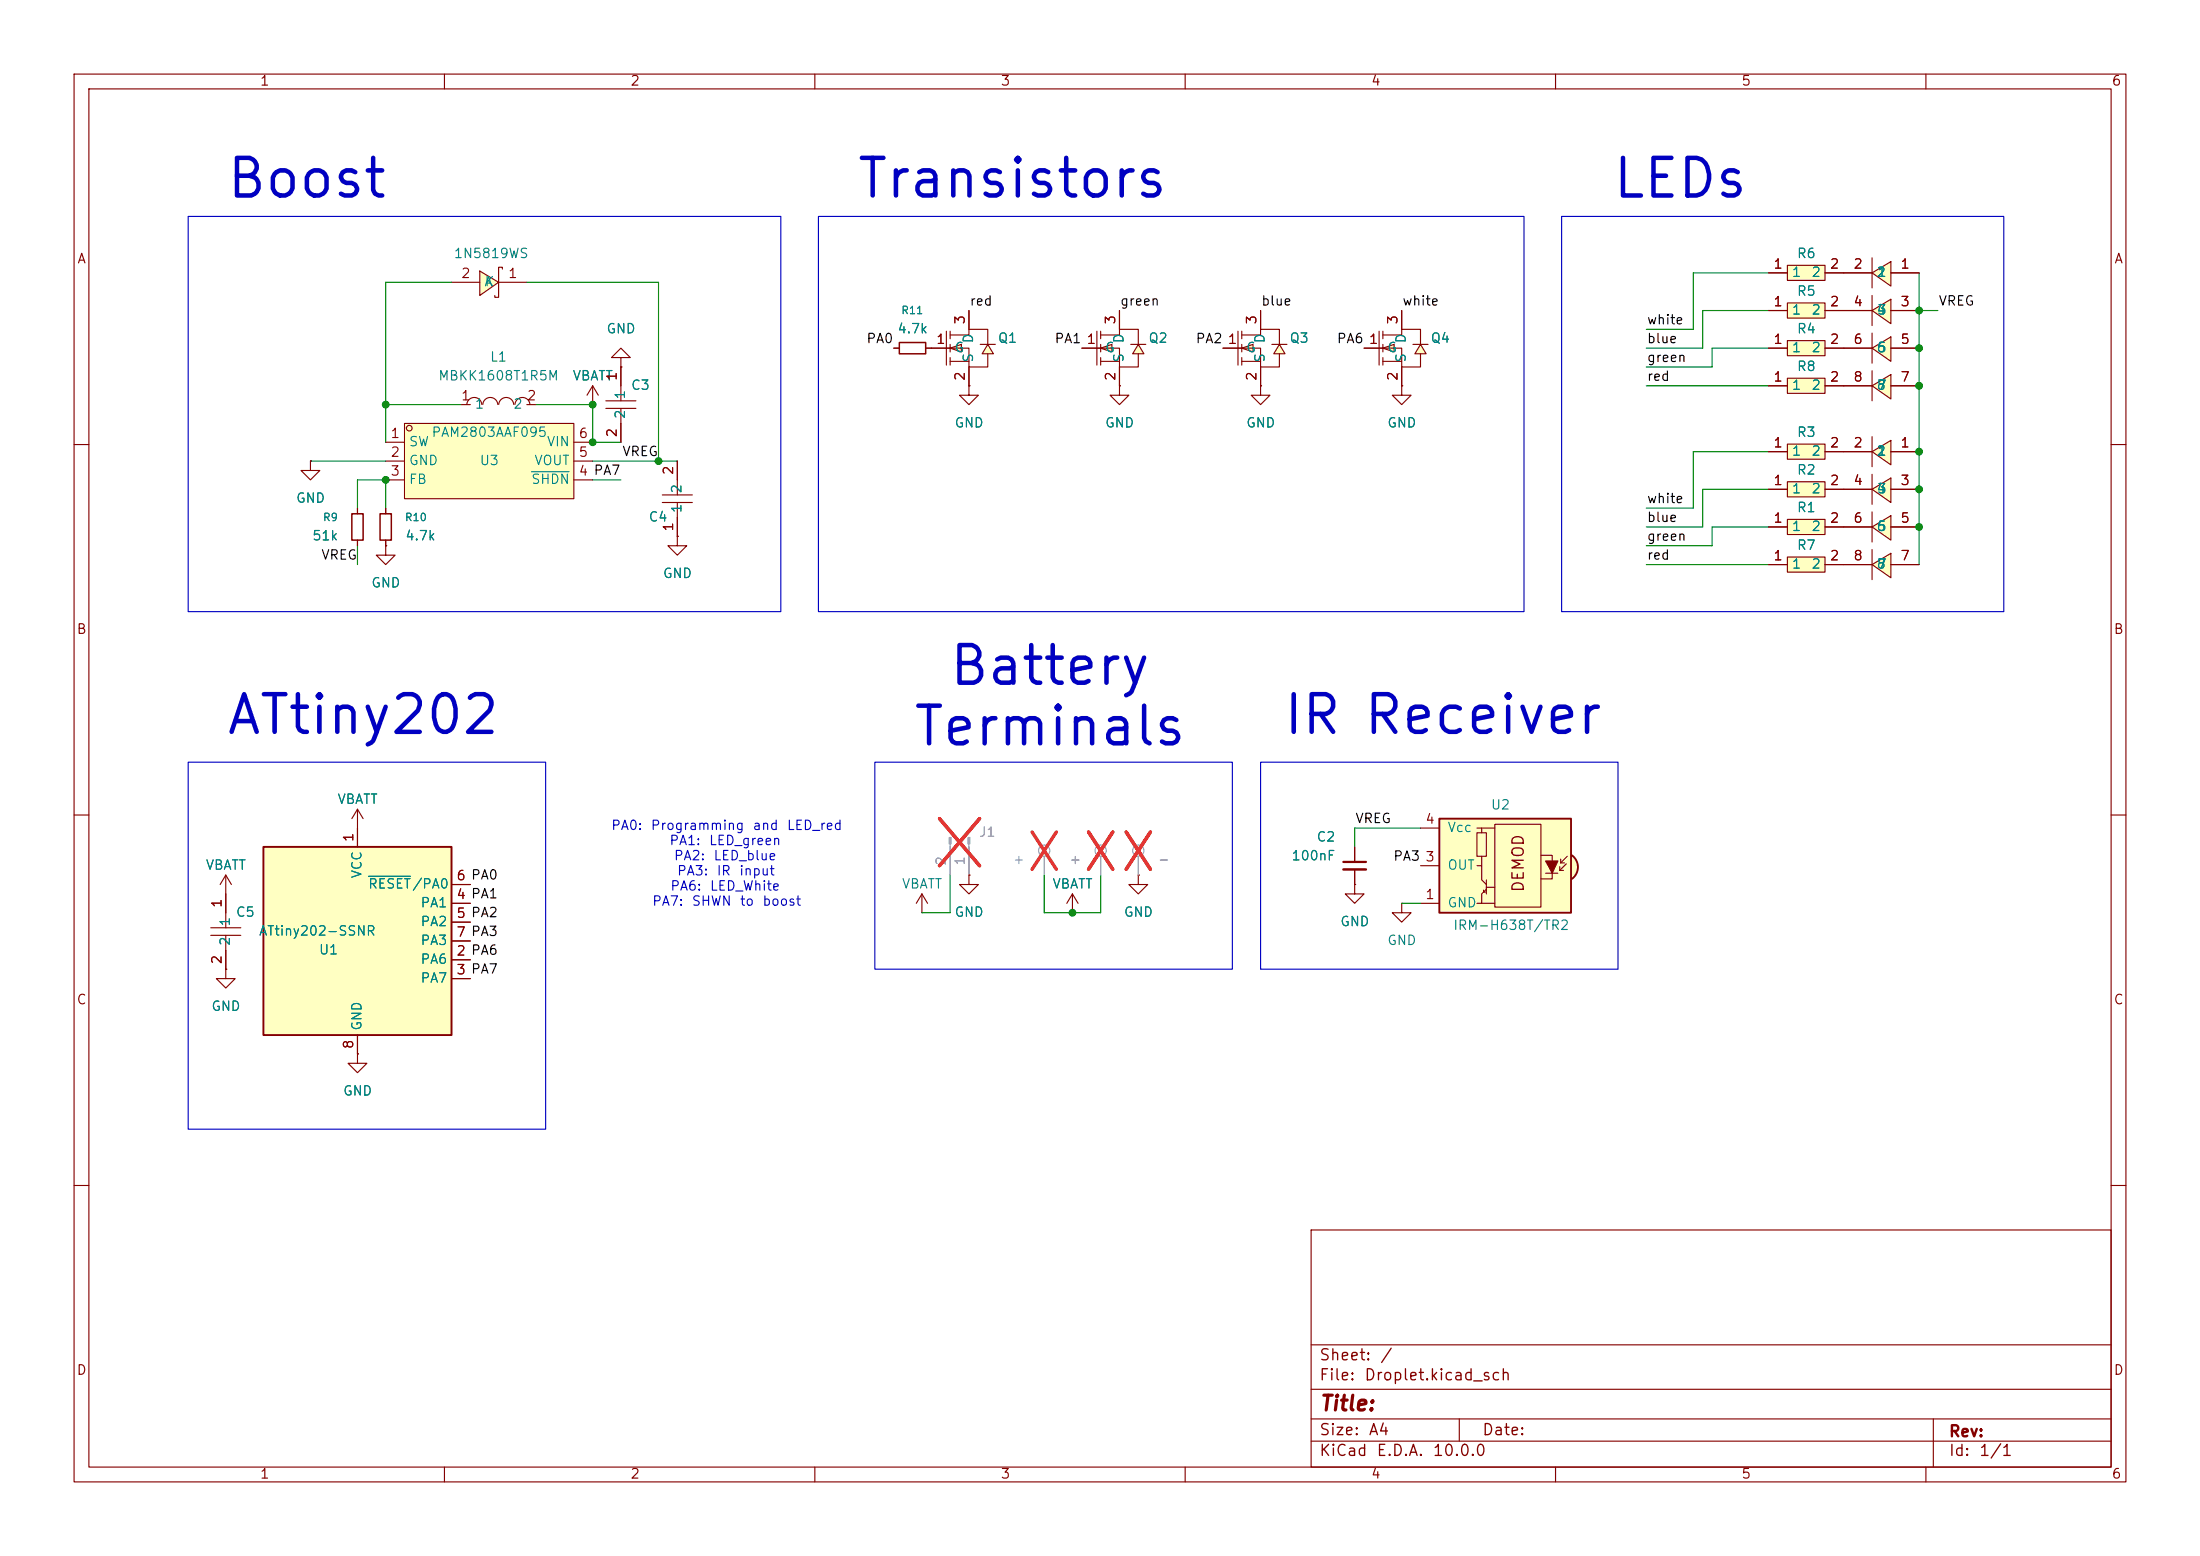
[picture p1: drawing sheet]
<svg xmlns="http://www.w3.org/2000/svg" width="297mm" height="210mm" viewBox="0 0 297 210" stroke-linecap="round" stroke-linejoin="round" font-family="sans-serif">
<g fill="none" stroke="#840000" stroke-width=".15">
<path d="M10 10h277v190h-277zM12 12h273v186h-273zM60 10v2M110 10v2M160 10v2M210 10v2M260 10v2M10 60h2M52.1 68.6v.7M52.1 72.9v.8M285 60h2M10 110h2"/>
<path d="M285 110h2M10 160h2M177 166h108v32h-108zM285 160h2M60 198v2M110 198v2M160 198v2M177 194.5h108M177 191.5h108M177 187.5h108M177 181.5h108M197 191.5v3"/>
<path d="M210 198v2M260 198v2M261 191.5v6.5"/>
</g>
<path d="M51.3 69.3h1.5v3.6h-1.5z" fill="none" stroke="#840000" stroke-width=".2"/>
<g fill="#ffffc2">
<path d="M128.3 47l1.5-.5v1z"/>
<path d="M133.3 46.5l.8 1.3h-1.5z"/>
</g>
<g fill="none" stroke="#840000" stroke-width=".15">
<path d="M83.8 48.3h-1.3l1.3-1.3 1.3 1.3h-1.3v1.2M83.8 49.5h.1M120.6 47h.8M125 47h3.3M127.8 44.7v4.6M128.3 45.2h2.5v-.7h2.5v2M128.3 47l1.5-.5v1zM128.3 47h2.5v2.5h2.5v-1.7M128.3 44.7v1M128.3 46.5v1M128.3 48.3v1M128.3 48.8h2.5"/>
<path d="M130.8 41.9v2.6M130.8 49.5v2.6M132.3 46.5h2.1M133.3 46.5l.8 1.3h-1.5zM151.1 52.1v1.2h1.3l-1.3 1.3-1.2-1.3h1.2M151.1 52.1h.1M153.7 118.1v1.3h1.2l-1.2 1.3-1.3-1.3h1.3M153.7 118.1h.1M182.9 119.4v1.3h-1.3l1.3 1.2 1.2-1.2h-1.2M182.9 119.4h.1M189.2 121.9v1.3h1.3l-1.3 1.3-1.2-1.3h1.2M189.2 121.9h.1"/>
</g>
<path d="M121.4 46.2h3.6v1.6h-3.6z" fill="none" stroke="#840000" stroke-width=".2"/>
<g fill="none" stroke="#a1a1a1" stroke-width=".15">
<path d="M148.6 115.6v2.5"/>
<circle cx="148.6" cy="114.8" r=".76"/>
</g>
<path d="M147 112.3l3.2 5M150.2 112.3l-3.2 5" fill="none" stroke="#ff2626" stroke-width=".46"/>
<g fill="#ffffc2">
<path d="M186.7 47l1.5-.5v1z"/>
<path d="M191.8 46.5l.7 1.3h-1.5z"/>
</g>
<g fill="none" stroke="#840000" stroke-width=".15">
<path d="M170.2 52.1v1.2h1.2l-1.2 1.3-1.3-1.3h1.3M170.2 52.1h.1M184.1 47h2.6M186.2 44.7v4.6M186.7 45.2h2.5v-.7h2.6v2M186.7 47l1.5-.5v1zM186.7 47h2.5v2.5h2.6v-1.7M186.7 44.7v1M186.7 46.5v1M186.7 48.3v1M186.7 48.8h2.5M189.2 52.1v1.2h1.3l-1.3 1.3-1.2-1.3h1.2"/>
<path d="M189.2 52.1h.1M189.2 41.9v2.6M189.2 49.5v2.6M190.7 46.5h2.1M191.8 46.5l.7 1.3h-1.5z"/>
</g>
<g fill="none" stroke="#a1a1a1" stroke-width=".15">
<path d="M141 115.6v2.5M153.7 115.6v2.5"/>
<circle cx="141" cy="114.8" r=".76"/>
<circle cx="153.7" cy="114.8" r=".76"/>
</g>
<path d="M139.3 112.3l3.3 5M142.6 112.3l-3.3 5M152 112.3l3.3 5M155.3 112.3l-3.3 5" fill="none" stroke="#ff2626" stroke-width=".46"/>
<g fill="#ffffc2">
<path d="M167.6 47l1.6-.5v1z"/>
<path d="M172.7 46.5l.8 1.3h-1.5z"/>
</g>
<g fill="none" stroke="#840000" stroke-width=".15">
<path d="M165.1 47h2.5M167.1 44.7v4.6M167.6 45.2h2.6v-.7h2.5v2M167.6 47l1.6-.5v1zM167.6 47h2.6v2.5h2.5v-1.7M167.6 44.7v1M167.6 46.5v1M167.6 48.3v1M167.6 48.8h2.6M170.2 41.9v2.6M170.2 49.5v2.6M171.7 46.5h2"/>
<path d="M172.7 46.5l.8 1.3h-1.5zM41.9 62.2v1.3h-1.3l1.3 1.3 1.3-1.3h-1.3M41.9 62.2h.1M48.3 68.6v.7M48.3 72.9v.8M89.4 67.8h4.1M89.4 66.8h4.1M91.4 72.4v1.3h-1.2l1.2 1.2 1.3-1.2h-1.3M91.4 72.4h.1M91.4 62.2v4.6M91.4 67.8v4.6M30.5 118.1l-.8 1.3"/>
<path d="M30.5 118.1l.7 1.3M30.5 118.1v2.6M48.3 109.2v2.6M48.3 109.2l-.8 1.3M48.3 109.2l.7 1.3M130.8 118.1v1.3h1.3l-1.3 1.3-1.3-1.3h1.3M130.8 118.1h.1M124.5 120.7l-.8 1.2M124.5 120.7l.7 1.2M124.5 120.7v2.5M144.8 120.7l-.8 1.2M144.8 120.7l.7 1.2"/>
<path d="M144.8 120.7v2.5"/>
</g>
<g fill="#a1a1a1" stroke="#a1a1a1" stroke-width=".15">
<path d="M130.7 113h.2v.9h-.2z"/>
<path d="M128.1 113h.3v.9h-.3z"/>
</g>
<path d="M128.3 113.9v4.2M130.8 113.9v4.2" fill="none" stroke="#a1a1a1" stroke-width=".15"/>
<path d="M126.8 110.5l5.4 6.3M132.2 110.5l-5.4 6.3" fill="none" stroke="#ff2626" stroke-width=".46"/>
<path d="M47.5 69.3h1.5v3.6h-1.5z" fill="none" stroke="#840000" stroke-width=".2"/>
<path d="M35.6 114.3h25.4v25.4h-25.4z" fill="#ffffc2"/>
<path d="M35.6 114.3h25.4v25.4h-25.4z" fill="none" stroke="#840000" stroke-width=".25"/>
<g fill="none" stroke="#840000" stroke-width=".15">
<path d="M48.3 111.8v2.5M61 119.4h2.5M28.4 125.2h4.1M28.4 126.2h4.1M30.5 130.8v1.3h1.2l-1.2 1.3-1.3-1.3h1.3M30.5 130.8h.1M30.5 120.7v4.5M30.5 126.2v4.6M48.3 139.7v2.5M61 129.5h2.5M61 132.1h2.5M61 121.9h2.5"/>
<path d="M61 124.5h2.5M61 127h2.5M48.3 142.2v1.3h1.2l-1.2 1.3-1.3-1.3h1.3M48.3 142.2h.1"/>
</g>
<path d="M49.7 118.3h5.7" fill="none" stroke="#008484" stroke-width=".15"/>
<path d="M54.6 57.2h22.9v10.1h-22.9z" fill="#ffffc2"/>
<g fill="none" stroke="#840000" stroke-width=".15">
<path d="M52.1 59.7h2.5M54.6 57.2h22.9v10.1h-22.9zM77.5 59.7h2.5M52.1 62.2h2.5M52.1 64.8h2.5M77.5 62.2h2.5M77.5 64.8h2.5"/>
<circle cx="55.3" cy="57.8" r=".38"/>
</g>
<path d="M71.7 63.7h5.1" fill="none" stroke="#008484" stroke-width=".15"/>
<path d="M241.3 70.1h5.1v2h-5.1z" fill="#ffffc2"/>
<path d="M238.8 71.1h2.5M241.3 70.1h5.1v2h-5.1zM246.4 71.1h2.5" fill="none" stroke="#840000" stroke-width=".15"/>
<path d="M241.3 65h5.1v2.1h-5.1z" fill="#ffffc2"/>
<path d="M238.8 66h2.5M241.3 65h5.1v2.1h-5.1zM246.4 66h2.5" fill="none" stroke="#840000" stroke-width=".15"/>
<path d="M241.3 75.2h5.1v2h-5.1z" fill="#ffffc2"/>
<path d="M238.8 76.2h2.5M241.3 75.2h5.1v2h-5.1zM246.4 76.2h2.5" fill="none" stroke="#840000" stroke-width=".15"/>
<path d="M241.3 59.9h5.1v2.1h-5.1z" fill="#ffffc2"/>
<path d="M241.3 59.9h5.1v2.1h-5.1zM238.8 61h2.5M246.4 61h2.5" fill="none" stroke="#840000" stroke-width=".15"/>
<g fill="#ffffc2">
<path d="M252.7 61l2.6-1.6v3.3z"/>
<path d="M252.7 66l2.6-1.5v3.3z"/>
<path d="M252.7 71.1l2.6-1.5v3.3z"/>
<path d="M252.7 76.2l2.6-1.5v3.3z"/>
</g>
<g fill="none" stroke="#840000" stroke-width=".15">
<path d="M252.7 58.9v4.1M248.9 61h3.8M248.9 66h3.8M248.9 71.1h3.8M248.9 76.2h3.8M252.7 61l2.6-1.6v3.3zM252.7 66l2.6-1.5v3.3zM252.7 71.1l2.6-1.5v3.3zM252.7 76.2l2.6-1.5v3.3zM252.7 64v4.1M252.7 69.1v4.1M252.7 74.2v4"/>
<path d="M255.3 61h3.8M255.3 66h3.8M255.3 71.1h3.8M255.3 76.2h3.8"/>
</g>
<path d="M241.3 51h5.1v2.1h-5.1z" fill="#ffffc2"/>
<path d="M238.8 52.1h2.5M241.3 51h5.1v2.1h-5.1zM246.4 52.1h2.5" fill="none" stroke="#840000" stroke-width=".15"/>
<path d="M241.3 35.8h5.1v2h-5.1z" fill="#ffffc2"/>
<path d="M238.8 36.8h2.5M241.3 35.8h5.1v2h-5.1zM246.4 36.8h2.5" fill="none" stroke="#840000" stroke-width=".15"/>
<path d="M241.3 46h5.1v2h-5.1z" fill="#ffffc2"/>
<path d="M238.8 47h2.5M241.3 46h5.1v2h-5.1zM246.4 47h2.5" fill="none" stroke="#840000" stroke-width=".15"/>
<g fill="#ffffc2">
<path d="M252.7 36.8l2.6-1.5v3.3z"/>
<path d="M252.7 41.9l2.6-1.5v3.3z"/>
<path d="M252.7 47l2.6-1.5v3.3z"/>
<path d="M252.7 52.1l2.6-1.5v3.3z"/>
</g>
<g fill="none" stroke="#840000" stroke-width=".15">
<path d="M248.9 36.8h3.8M252.7 36.8l2.6-1.5v3.3zM252.7 34.8v4.1M252.7 39.9v4M255.3 36.8h3.8M248.9 41.9h3.8M248.9 47h3.8M248.9 52.1h3.8M252.7 41.9l2.6-1.5v3.3zM252.7 47l2.6-1.5v3.3zM252.7 52.1l2.6-1.5v3.3zM252.7 45v4"/>
<path d="M252.7 50v4.1M255.3 41.9h3.8M255.3 47h3.8M255.3 52.1h3.8"/>
</g>
<path d="M241.3 40.9h5.1v2h-5.1z" fill="#ffffc2"/>
<path d="M238.8 41.9h2.5M241.3 40.9h5.1v2h-5.1zM246.4 41.9h2.5" fill="none" stroke="#840000" stroke-width=".15"/>
<g fill="#ffffc2">
<path d="M148.6 47l1.5-.5v1z"/>
<path d="M153.7 46.5l.7 1.3h-1.5z"/>
</g>
<g fill="none" stroke="#840000" stroke-width=".15">
<path d="M146 47h2.6M148.1 44.7v4.6M148.6 45.2h2.5v-.7h2.6v2M148.6 47l1.5-.5v1zM148.6 47h2.5v2.5h2.6v-1.7M148.6 44.7v1M148.6 46.5v1M148.6 48.3v1M148.6 48.8h2.5M151.1 41.9v2.6M151.1 49.5v2.6M152.6 46.5h2.1"/>
<path d="M153.7 46.5l.7 1.3h-1.5zM182.9 114.3v2M182.9 117.3v2.1"/>
</g>
<path d="M181.4 116.3h3" fill="none" stroke="#840000" stroke-width=".3"/>
<path d="M181.4 117.3h3" fill="none" stroke="#840000" stroke-width=".33"/>
<path d="M212.2 115.4a1.97 1.97 0 0 1 0 3.2l-1.1-1.6z" fill="#ffffc2" stroke="#ffffc2" stroke-width=".14"/>
<path d="M194.3 110.5h17.8v12.7h-17.8z" fill="#ffffc2"/>
<path d="M194.3 110.5h17.8v12.7h-17.8zM212.2 115.4a1.97 1.97 0 0 1 0 3.2" fill="none" stroke="#840000" stroke-width=".25"/>
<g fill="none" stroke="#840000" stroke-width=".15">
<path d="M130.8 52.1v1.2h1.3l-1.3 1.3-1.3-1.3h1.3M130.8 52.1h.1M52.1 73.7v1.2h-1.3l1.3 1.3 1.2-1.3h-1.2M52.1 73.7h.1M191.8 111.8h2.5M191.8 116.8h2.5M199.4 112.4h1.3v3.2h-1.3zM199.4 116.8h.6v1.9l.7 .7M199.4 111.8h.6v.6M200 111.8h1.8M200 115.6v1.2M200.7 118.7v2"/>
<path d="M200.7 119.8h1.1M201.8 111.3h6.2v11.1h-6.2zM208 115.4h1.5v3.2h-1.5M208.7 117.9h1.6M210.6 117.5h.5M210.6 117v.5M210.7 116.5h.5M210.7 116v.5M211.5 116.6l-.9 .9M211.6 115.6l-.9 .9M191.8 121.9h2.5M200 121.9h1.8"/>
<path d="M200.3 120.1v.3h.2M200.7 120l-.7 .7v1.2h-.6"/>
</g>
<path d="M208.7 116.2h1.6l-.8 1.7z" fill="#840000" stroke="#840000" stroke-width=".15"/>
<path d="M64.8 36.6l2.5 1.5-2.5 1.8z" fill="#ffffc2"/>
<g fill="none" stroke="#840000" stroke-width=".15">
<path d="M61 38.1h3.8M64.8 36.6l2.5 1.5-2.5 1.8zM67.3 38.1v2h-.5v-.2M67.3 38.1h3.8M67.8 36.3v-.2h-.5v2M238.8 36.8h2.5M246.4 36.8h6.3M255.3 36.8h3.8M62.2 54.6h1.3M63 54.6a1.01 1.01 0 0 1 1-1 1.01 1.01 0 0 1 1 1M65.2 54.6a1.01 1.01 0 0 1 1-1 1.01 1.01 0 0 1 1 1M67.3 54.6a1.01 1.01 0 0 1 1-1 1.01 1.01 0 0 1 1 1"/>
<path d="M69.5 54.6a1.01 1.01 0 0 1 1-1 1.01 1.01 0 0 1 1 1M71.1 54.6h1.3M80 52.1l-.8 1.2M80 52.1l.8 1.2M80 52.1v2.5M81.8 54.1h4M81.8 55.1h4M83.8 49.5h.1M83.8 49.5v4.6M83.8 55.1v4.6M120.6 47h.8M125 47h3.3"/>
<path d="M130.8 52.1h.1M130.8 41.9v2.6M130.8 49.5v2.6M146 47h2.6M151.1 52.1h.1M151.1 41.9v2.6M151.1 49.5v2.6M165.1 47h2.5M170.2 52.1h.1M170.2 41.9v2.6M170.2 49.5v2.6M184.1 47h2.6"/>
<path d="M189.2 52.1h.1M189.2 41.9v2.6M189.2 49.5v2.6M238.8 47h2.5M238.8 41.9h2.5M238.8 52.1h2.5M246.4 47h6.3M246.4 41.9h6.3M246.4 52.1h6.3M255.3 47h3.8M255.3 41.9h3.8M255.3 52.1h3.8"/>
<path d="M41.9 62.2h.1M48.3 68.6v.7M48.3 72.9v.8M52.1 73.7h.1M52.1 68.6v.7M52.1 72.9v.8M91.4 72.4h.1M91.4 62.2v2.6M91.4 69.9v2.5M238.8 61h2.5M238.8 66h2.5M238.8 71.1h2.5"/>
<path d="M238.8 76.2h2.5M246.4 61h6.3M246.4 66h6.3M246.4 71.1h6.3M246.4 76.2h6.3M255.3 61h3.8M255.3 66h3.8M255.3 71.1h3.8M255.3 76.2h3.8M48.3 111.8v2.5M61 119.4h2.5M130.8 118.1h.1"/>
<path d="M153.7 118.1h.1M182.9 119.4h.1M182.9 114.3v2M182.9 117.3v2.1M30.5 130.8h.1M30.5 120.7v2.5M30.5 128.3v2.5M48.3 139.7v2.5M61 129.5h2.5M61 132.1h2.5M61 121.9h2.5M61 124.5h2.5"/>
<path d="M61 127h2.5M48.3 142.2h.1"/>
</g>
<g fill="none" stroke="#008400" stroke-width=".15">
<path d="M61 38.1h-8.9v21.6M71.1 38.1h17.8v24.1M238.8 36.8h-10.2v7.7h-6.4M259.1 36.8v39.4M52.1 54.6h10.1M72.4 54.6h7.6v5.1h3.8M222.2 52.1h16.6M238.8 47h-7.7v2.5h-8.9M238.8 41.9h-8.9v5.1h-7.7M259.1 41.9h2.5M41.9 62.2h10.2M48.3 68.6v-3.8h3.8v3.8"/>
<path d="M48.3 73.7v2.5M80 62.2h11.4M80 64.8h3.8M222.2 76.2h16.6M238.8 71.1h-7.7v2.6h-8.9M238.8 61h-10.2v7.6h-6.4M238.8 66h-8.9v5.1h-7.7M128.3 118.1v5.1h-3.8M141 118.1v5.1h7.6v-5.1M191.8 111.8h-8.9v2.5M189.2 121.9h2.6"/>
</g>
<path d="M25.4 29.2h80v53.4h-80zM110.5 29.2h95.2v53.4h-95.2zM210.8 29.2h59.7v53.4h-59.7zM25.4 102.9h48.3v49.5h-48.3zM118.1 102.9h48.3v27.9h-48.3zM170.2 102.9h48.2v27.9h-48.2z" fill="none" stroke="#0000c2" stroke-width=".15"/>
<path d="M128.3 114.3v3.8M130.8 114.3v3.8M148.6 115.6v2.5M153.7 115.6v2.5" fill="none" stroke="#a1a1a1" stroke-width=".15"/>
<path d="M126.8 110.5l5.4 6.3M132.2 110.5l-5.4 6.3M147 112.3l3.2 5M150.2 112.3l-3.2 5M152 112.3l3.3 5M155.3 112.3l-3.3 5" fill="none" stroke="#ff2626" stroke-width=".46"/>
<path d="M49.7 118.3h5.7" fill="none" stroke="#008484" stroke-width=".15"/>
<g fill="#008400" stroke="#008400" stroke-width=".14">
<circle cx="144.8" cy="123.2" r=".46"/>
<circle cx="259.1" cy="47" r=".46"/>
<circle cx="259.1" cy="41.9" r=".46"/>
<circle cx="259.1" cy="52.1" r=".46"/>
<circle cx="88.9" cy="62.2" r=".46"/>
<circle cx="80" cy="54.6" r=".46"/>
<circle cx="259.1" cy="71.1" r=".46"/>
<circle cx="259.1" cy="66" r=".46"/>
<circle cx="259.1" cy="61" r=".46"/>
<circle cx="52.1" cy="54.6" r=".46"/>
<circle cx="52.1" cy="64.8" r=".46"/>
<circle cx="80" cy="59.7" r=".46"/>
</g>
<g font-size="5.1" fill="#0000c2">
<text x="30.3" y="27.9">Boost</text>
<text x="115.4" y="27.9">Transistors</text>
<text x="217.4" y="27.9">LEDs</text>
<text x="127.8" y="93.7">Battery</text>
<text x="30.3" y="100.3">ATtiny202</text>
<text x="123" y="101.9">Terminals</text>
<text x="172.9" y="100.3">IR Receiver</text>
</g>
<text font-size="2" fill="#840000" x="178" y="190.9">Title:</text>
<g font-size="1.5" fill="#840000">
<text x="206.1" y="120.5" transform="rotate(-90 206.1 120.5)">DEMOD</text>
<text x="178" y="184">Sheet:</text>
<text x="186.2" y="184">/</text>
<text x="178" y="186.7">File:</text>
<text x="184.1" y="186.7">Droplet.kicad_sch</text>
<text x="178" y="196.9">KiCad</text>
<text x="178" y="194.1">Size:</text>
<text x="184.7" y="194.1">A4</text>
<text x="185.7" y="196.9">E.D.A.</text>
<text x="193.3" y="196.9">10.0.0</text>
<text x="200" y="194.1">Date:</text>
<text x="263" y="194.3">Rev:</text>
<text x="263" y="196.9">Id:</text>
<text x="267.1" y="196.9">1/1</text>
</g>
<g font-size="1.3" fill="#840000">
<text x="35" y="11.9">1</text>
<text x="85" y="11.9">2</text>
<text x="135" y="11.9">3</text>
<text x="185" y="11.9">4</text>
<text x="235" y="11.9">5</text>
<text x="285" y="11.9">6</text>
<text x="10.3" y="35.9">A</text>
<text x="285.3" y="35.9">A</text>
<text x="62.2" y="37.8">2</text>
<text x="68.5" y="37.8">1</text>
<text x="239.3" y="36.6">1</text>
<text x="239.3" y="41.7">1</text>
<text x="246.9" y="36.6">2</text>
<text x="246.9" y="41.7">2</text>
<text x="250.1" y="36.6">2</text>
<text x="250.1" y="41.7">4</text>
<text x="256.5" y="36.6">1</text>
<text x="256.5" y="41.7">3</text>
<text x="126.3" y="46.7">1</text>
<text x="130.6" y="43.9" transform="rotate(-90 130.6 43.9)">3</text>
<text x="146.6" y="46.7">1</text>
<text x="150.9" y="43.9" transform="rotate(-90 150.9 43.9)">3</text>
<text x="165.7" y="46.7">1</text>
<text x="169.9" y="43.9" transform="rotate(-90 169.9 43.9)">3</text>
<text x="184.7" y="46.7">1</text>
<text x="189" y="43.9" transform="rotate(-90 189 43.9)">3</text>
<text x="239.3" y="46.7">1</text>
<text x="246.9" y="46.7">2</text>
<text x="250.1" y="46.7">6</text>
<text x="256.5" y="46.7">5</text>
<text x="83.6" y="51.5" transform="rotate(-90 83.6 51.5)">1</text>
<text x="130.6" y="51.5" transform="rotate(-90 130.6 51.5)">2</text>
<text x="150.9" y="51.5" transform="rotate(-90 150.9 51.5)">2</text>
<text x="169.9" y="51.5" transform="rotate(-90 169.9 51.5)">2</text>
<text x="189" y="51.5" transform="rotate(-90 189 51.5)">2</text>
<text x="239.3" y="51.8">1</text>
<text x="246.9" y="51.8">2</text>
<text x="250.1" y="51.8">8</text>
<text x="256.5" y="51.8">7</text>
<text x="52.6" y="59.4">1</text>
<text x="62.2" y="54.4">1</text>
<text x="71" y="54.4">2</text>
<text x="78" y="59.4">6</text>
<text x="83.6" y="59.1" transform="rotate(-90 83.6 59.1)">2</text>
<text x="52.6" y="62">2</text>
<text x="52.6" y="64.5">3</text>
<text x="78" y="64.5">4 PA7</text>
<text x="78" y="62">5</text>
<text x="91.2" y="64.2" transform="rotate(-90 91.2 64.2)">2</text>
<text x="239.3" y="65.8">1</text>
<text x="239.3" y="60.7">1</text>
<text x="246.9" y="65.8">2</text>
<text x="246.9" y="60.7">2</text>
<text x="250.1" y="60.7">2</text>
<text x="250.1" y="65.8">4</text>
<text x="256.5" y="60.7">1</text>
<text x="256.5" y="65.8">3</text>
<text x="91.2" y="71.8" transform="rotate(-90 91.2 71.8)">1</text>
<text x="239.3" y="70.9">1</text>
<text x="246.9" y="70.9">2</text>
<text x="250.1" y="70.9">6</text>
<text x="256.5" y="70.9">5</text>
<text x="239.3" y="75.9">1</text>
<text x="246.9" y="75.9">2</text>
<text x="250.1" y="75.9">8</text>
<text x="256.5" y="75.9">7</text>
<text x="10.3" y="85.9">B</text>
<text x="285.3" y="85.9">B</text>
<text x="48" y="113.7" transform="rotate(-90 48 113.7)">1</text>
<text x="192.3" y="111.5">4</text>
<text x="61.5" y="119.1">6 PA0</text>
<text x="61.5" y="119.1">6</text>
<text x="192.3" y="116.6">3</text>
<text x="30.2" y="122.6" transform="rotate(-90 30.2 122.6)">1</text>
<text x="61.5" y="121.7">4 PA1</text>
<text x="61.5" y="124.2">5 PA2</text>
<text x="61.5" y="121.7">4</text>
<text x="61.5" y="124.2">5</text>
<text x="192.3" y="121.7">1</text>
<text x="30.2" y="130.2" transform="rotate(-90 30.2 130.2)">2</text>
<text x="61.5" y="129.3">2 PA6</text>
<text x="61.5" y="131.8">3 PA7</text>
<text x="61.5" y="126.7">7 PA3</text>
<text x="61.5" y="129.3">2</text>
<text x="61.5" y="131.8">3</text>
<text x="61.5" y="126.7">7</text>
<text x="10.3" y="135.9">C</text>
<text x="285.3" y="135.9">C</text>
<text x="48" y="141.7" transform="rotate(-90 48 141.7)">8</text>
<text x="10.3" y="185.9">D</text>
<text x="285.3" y="185.9">D</text>
<text x="35" y="199.9">1</text>
<text x="85" y="199.9">2</text>
<text x="135" y="199.9">3</text>
<text x="185" y="199.9">4</text>
<text x="235" y="199.9">5</text>
<text x="285" y="199.9">6</text>
</g>
<g font-size="1.3" fill="#008484">
<text x="61.2" y="35.2">1N5819WS</text>
<text x="242.5" y="35.2">R6</text>
<text x="65.3" y="39">A</text>
<text x="65.3" y="39">K</text>
<text x="241.8" y="37.7">1</text>
<text x="242.5" y="40.2">R5</text>
<text x="244.5" y="37.7">2</text>
<text x="253.2" y="37.7">2</text>
<text x="253.3" y="37.7">1</text>
<text x="81.8" y="45.3">GND</text>
<text x="121.1" y="45.3">4.7k</text>
<text x="128.8" y="47.9">G</text>
<text x="131.7" y="46.4" transform="rotate(-90 131.7 46.4)">D</text>
<text x="134.6" y="46.6">Q1</text>
<text x="149.1" y="47.9">G</text>
<text x="152" y="46.4" transform="rotate(-90 152 46.4)">D</text>
<text x="154.9" y="46.6">Q2</text>
<text x="168.1" y="47.9">G</text>
<text x="171" y="46.4" transform="rotate(-90 171 46.4)">D</text>
<text x="174" y="46.6">Q3</text>
<text x="187.2" y="47.9">G</text>
<text x="190.1" y="46.4" transform="rotate(-90 190.1 46.4)">D</text>
<text x="193" y="46.6">Q4</text>
<text x="241.8" y="47.9">1</text>
<text x="241.8" y="42.8">1</text>
<text x="242.5" y="45.3">R4</text>
<text x="244.5" y="47.9">2</text>
<text x="244.5" y="42.8">2</text>
<text x="253.2" y="42.8">4</text>
<text x="253.2" y="47.9">6</text>
<text x="253.3" y="42.8">3</text>
<text x="253.3" y="47.9">5</text>
<text x="59.1" y="51.7">MBKK1608T1R5M</text>
<text x="66.1" y="49.1">L1</text>
<text x="77.2" y="51.7">VBATT</text>
<text x="84.7" y="54" transform="rotate(-90 84.7 54)">1</text>
<text x="85.1" y="52.9">C3</text>
<text x="131.7" y="49" transform="rotate(-90 131.7 49)">S</text>
<text x="152" y="49" transform="rotate(-90 152 49)">S</text>
<text x="171" y="49" transform="rotate(-90 171 49)">S</text>
<text x="190.1" y="49" transform="rotate(-90 190.1 49)">S</text>
<text x="241.8" y="52.9">1</text>
<text x="242.5" y="50.4">R8</text>
<text x="244.5" y="52.9">2</text>
<text x="253.2" y="52.9">8</text>
<text x="253.3" y="52.9">7</text>
<text x="58.2" y="59.3">PAM2803AAF095</text>
<text x="64" y="55.5">1</text>
<text x="69.2" y="55.5">2</text>
<text x="84.7" y="56.6" transform="rotate(-90 84.7 56.6)">2</text>
<text x="128.8" y="58">GND</text>
<text x="149.1" y="58">GND</text>
<text x="168.1" y="58">GND</text>
<text x="187.2" y="58">GND</text>
<text x="242.5" y="59.3">R3</text>
<text x="55.1" y="60.6">SW</text>
<text x="55.1" y="63.1">GND</text>
<text x="55.1" y="65.6">FB</text>
<text x="64.7" y="63.1">U3</text>
<text x="71.6" y="65.6">SHDN</text>
<text x="72" y="63.1">VOUT</text>
<text x="73.7" y="60.6">VIN</text>
<text x="241.8" y="61.8">1</text>
<text x="242.5" y="64.4">R2</text>
<text x="244.5" y="61.8">2</text>
<text x="253.2" y="61.8">2</text>
<text x="253.3" y="61.8">1</text>
<text x="39.9" y="68.2">GND</text>
<text x="87.5" y="70.7">C4</text>
<text x="92.3" y="69.3" transform="rotate(-90 92.3 69.3)">1</text>
<text x="92.3" y="66.7" transform="rotate(-90 92.3 66.7)">2</text>
<text x="241.8" y="72">1</text>
<text x="241.8" y="66.9">1</text>
<text x="242.5" y="69.4">R1</text>
<text x="244.5" y="72">2</text>
<text x="244.5" y="66.9">2</text>
<text x="253.2" y="66.9">4</text>
<text x="253.2" y="72">6</text>
<text x="253.3" y="66.9">3</text>
<text x="253.3" y="72">5</text>
<text x="42.1" y="73.3">51k</text>
<text x="54.6" y="73.3">4.7k</text>
<text x="241.8" y="77.1">1</text>
<text x="242.5" y="74.5">R7</text>
<text x="244.5" y="77.1">2</text>
<text x="253.2" y="77.1">8</text>
<text x="253.3" y="77.1">7</text>
<text x="50" y="79.6">GND</text>
<text x="89.4" y="78.3">GND</text>
<text x="45.5" y="108.8">VBATT</text>
<text x="177.6" y="113.9">C2</text>
<text x="195.3" y="112.6">Vcc</text>
<text x="201.2" y="109.6">U2</text>
<text x="27.7" y="117.7">VBATT</text>
<text x="49.1" y="118.6" transform="rotate(-90 49.1 118.6)">VCC</text>
<text x="174.3" y="116.4">100nF</text>
<text x="195.3" y="117.7">OUT</text>
<text x="31.3" y="125.1" transform="rotate(-90 31.3 125.1)">1</text>
<text x="31.8" y="124.1">C5</text>
<text x="49.6" y="120.2">RESET/PA0</text>
<text x="56.7" y="122.8">PA1</text>
<text x="56.7" y="125.3">PA2</text>
<text x="121.7" y="120.2">VBATT</text>
<text x="128.8" y="124.1">GND</text>
<text x="142" y="120.2">VBATT</text>
<text x="151.6" y="124.1">GND</text>
<text x="180.8" y="125.3">GND</text>
<text x="195.3" y="122.8">GND</text>
<text x="196.1" y="125.8">IRM-H638T/TR2</text>
<text x="31.3" y="127.8" transform="rotate(-90 31.3 127.8)">2</text>
<text x="34.9" y="126.6">ATtiny202-SSNR</text>
<text x="43" y="129.1">U1</text>
<text x="56.7" y="130.4">PA6</text>
<text x="56.7" y="127.9">PA3</text>
<text x="187.2" y="127.9">GND</text>
<text x="28.4" y="136.8">GND</text>
<text x="56.7" y="132.9">PA7</text>
<text x="49.1" y="139.2" transform="rotate(-90 49.1 139.2)">GND</text>
<text x="46.2" y="148.2">GND</text>
</g>
<g font-size="1.3">
<text x="130.8" y="41.6">red</text>
<text x="151.1" y="41.6">green</text>
<text x="170.2" y="41.6">blue</text>
<text x="189.2" y="41.6">white</text>
<text x="261.6" y="41.6">VREG</text>
<text x="116.9" y="46.6">PA0</text>
<text x="142.3" y="46.6">PA1</text>
<text x="161.3" y="46.6">PA2</text>
<text x="180.4" y="46.6">PA6</text>
<text x="222.2" y="44.1">white</text>
<text x="222.2" y="46.6">blue</text>
<text x="222.2" y="49.2">green</text>
<text x="222.2" y="51.7">red</text>
<text x="83.9" y="61.9">VREG</text>
<text x="222.2" y="70.8">blue</text>
<text x="222.2" y="68.2">white</text>
<text x="43.3" y="75.9">VREG</text>
<text x="222.2" y="73.3">green</text>
<text x="222.2" y="75.9">red</text>
<text x="182.9" y="111.4">VREG</text>
<text x="188" y="116.5">PA3</text>
</g>
<g font-size="1.3" fill="#0000c2">
<text x="82.4" y="112.3">PA0:</text>
<text x="87.8" y="112.3">Programming</text>
<text x="101.5" y="112.3">and</text>
<text x="106.1" y="112.3">LED_red</text>
<text x="90.3" y="114.4">PA1:</text>
<text x="90.9" y="116.4">PA2:</text>
<text x="91.3" y="118.5">PA3:</text>
<text x="95.6" y="114.4">LED_green</text>
<text x="96.2" y="116.4">LED_blue</text>
<text x="96.7" y="118.5">IR</text>
<text x="99.7" y="118.5">input</text>
<text x="88" y="122.6">PA7:</text>
<text x="90.4" y="120.5">PA6:</text>
<text x="93.3" y="122.6">SHWN</text>
<text x="95.7" y="120.5">LED_White</text>
<text x="99.8" y="122.6">to</text>
<text x="102.8" y="122.6">boost</text>
</g>
<g font-size="1.3" fill="#a1a1a1">
<text x="132.1" y="113.3">J1</text>
<text x="128" y="116.9" transform="rotate(-90 128 116.9)">2</text>
<text x="130.6" y="116.9" transform="rotate(-90 130.6 116.9)">1</text>
<text x="136.6" y="116.9">+</text>
<text x="144.3" y="116.9">+</text>
<text x="156.2" y="116.9">-</text>
</g>
<g font-size="1" fill="#008484">
<text x="121.6" y="42.6">R11</text>
<text x="43.5" y="70.6">R9</text>
<text x="54.6" y="70.6">R10</text>
</g>
</svg>
